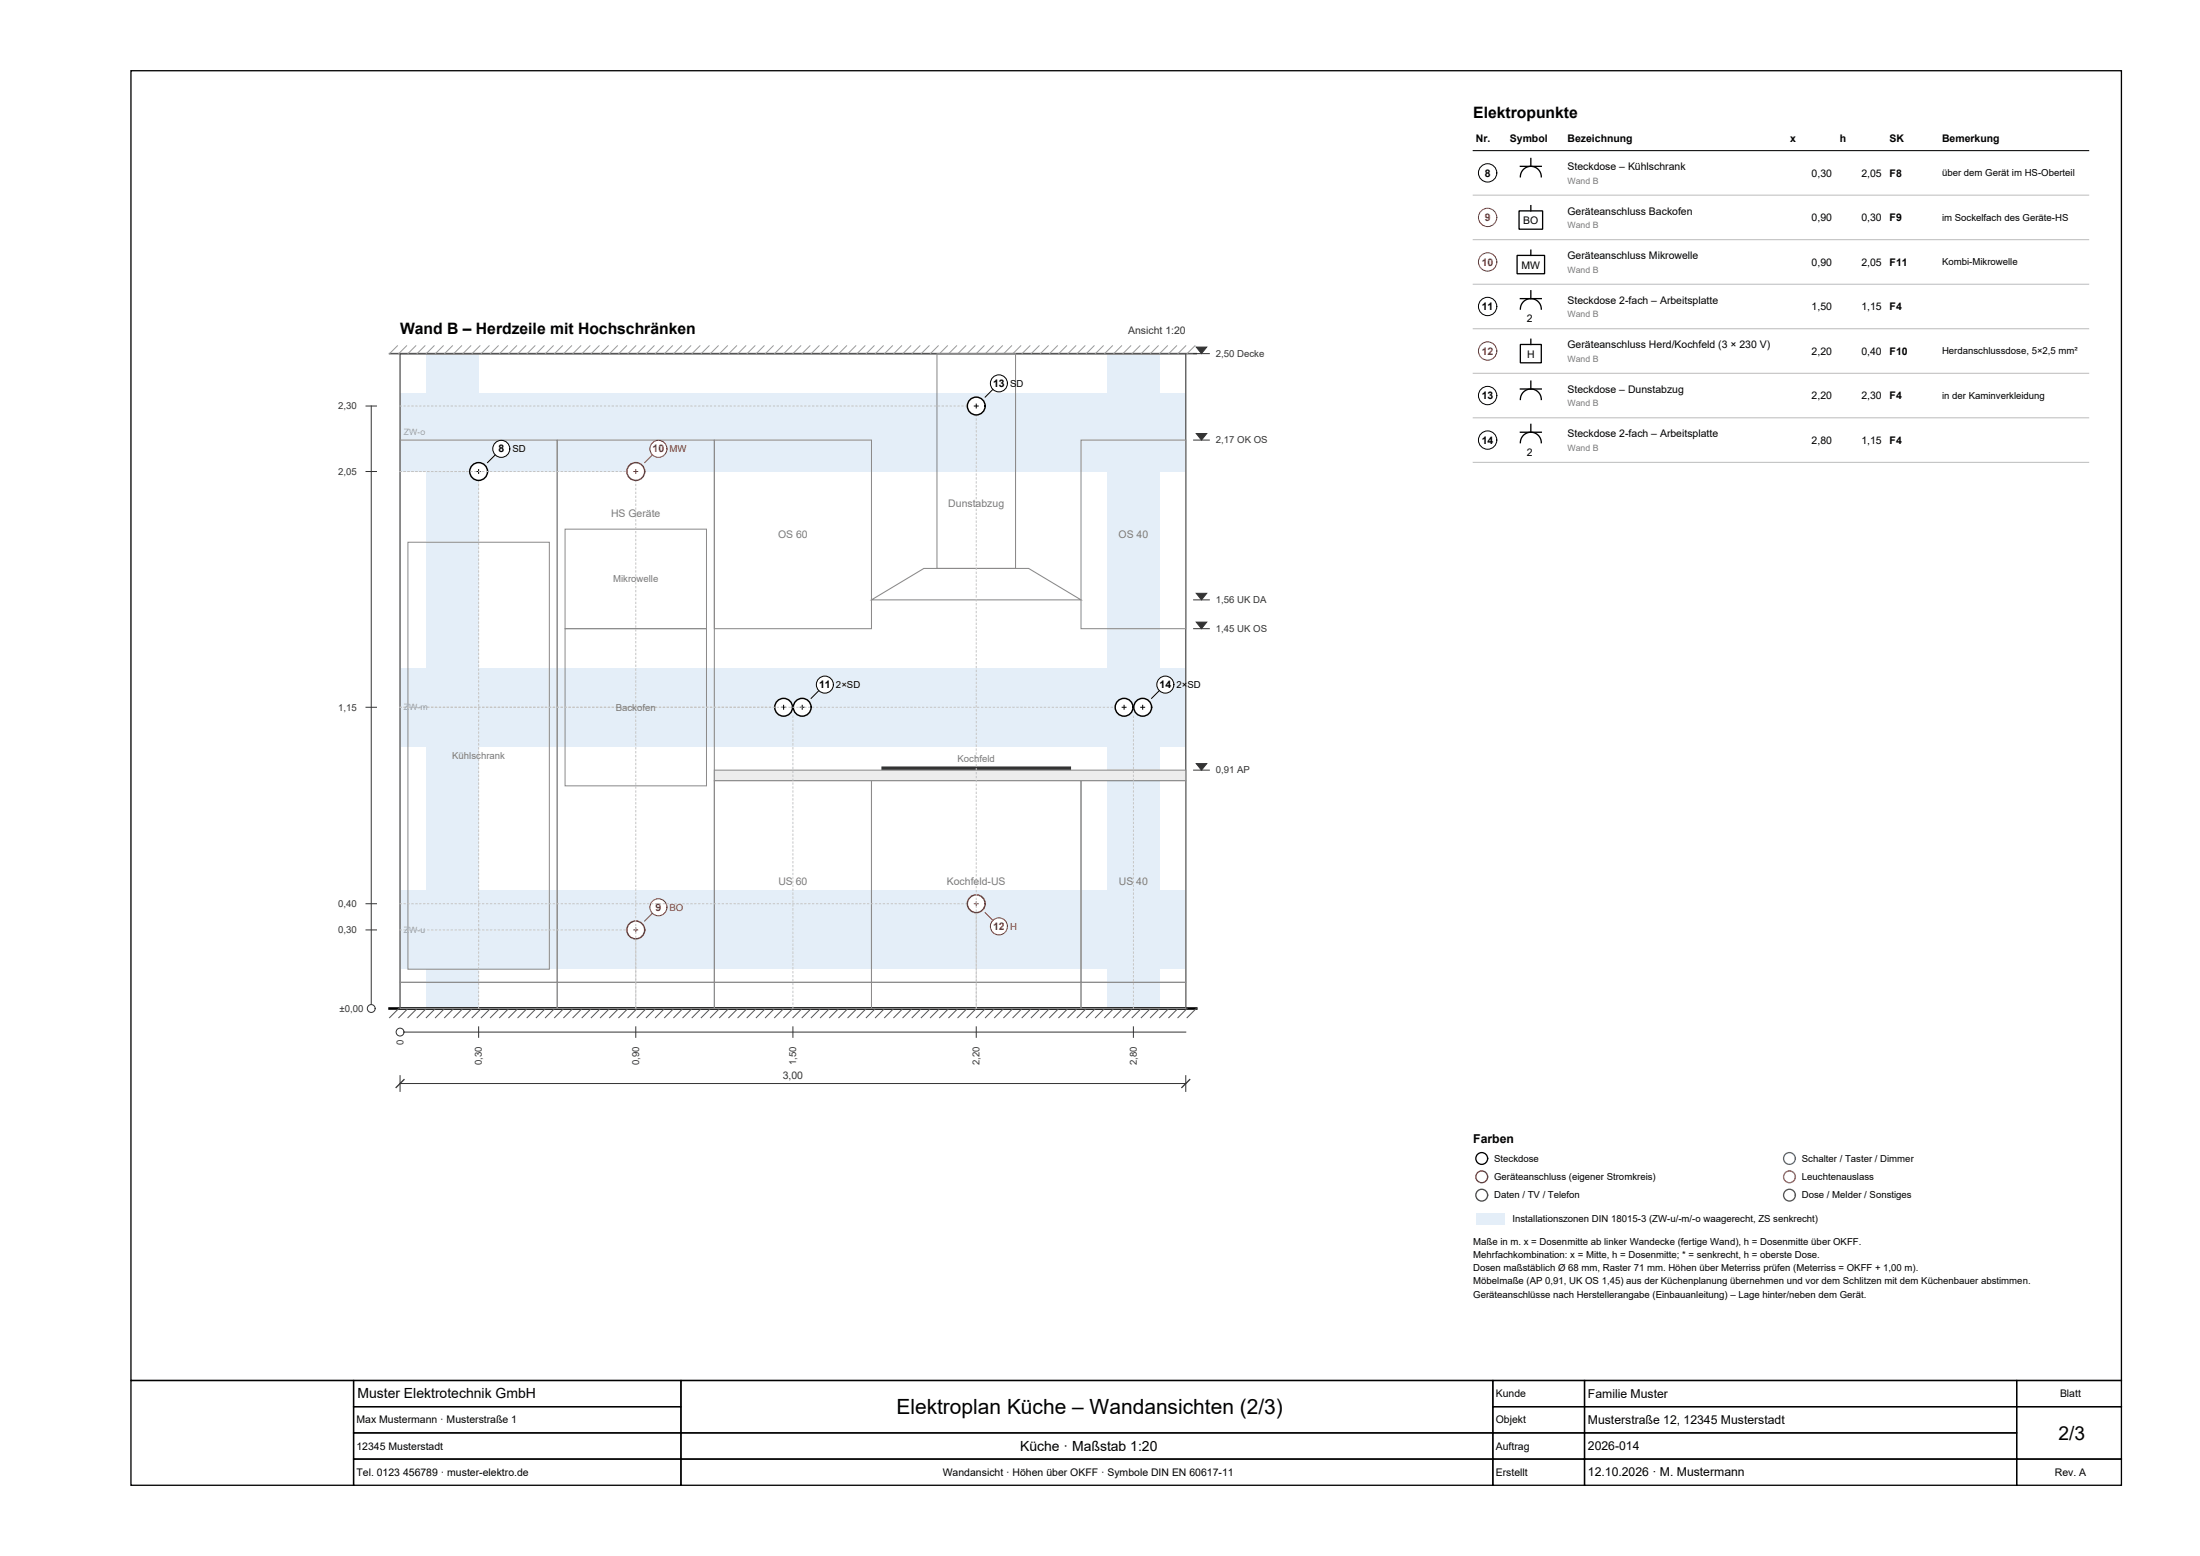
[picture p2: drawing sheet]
<svg xmlns="http://www.w3.org/2000/svg" width="420mm" height="297mm" viewBox="0 0 420 297" stroke-linecap="round" stroke-linejoin="round" font-family="sans-serif">
<g fill="#e4eef8">
<path d="M76.4 170h150v15h-150z" fill-rule="evenodd"/>
<path d="M76.4 75h150v15h-150z" fill-rule="evenodd"/>
<path d="M76.4 127.5h150v15h-150z" fill-rule="evenodd"/>
<path d="M81.4 67.5h10v125h-10z" fill-rule="evenodd"/>
<path d="M211.4 67.5h10v125h-10z" fill-rule="evenodd"/>
</g>
<path d="M76.4 67.5h150v125h-150z" fill="none" stroke="#555" stroke-width=".25"/>
<path d="M74.4 192.5h154" fill="none" stroke="#000" stroke-width=".5"/>
<g fill="none" stroke="#555" stroke-width=".19">
<path d="M76.1 192.5l-1.7 1.7M77.9 192.5l-1.8 1.7M79.6 192.5l-1.7 1.7M81.4 192.5l-1.8 1.7M83.1 192.5l-1.7 1.7M84.9 192.5l-1.8 1.7M86.6 192.5l-1.7 1.7M88.4 192.5l-1.8 1.7M90.1 192.5l-1.7 1.7M91.9 192.5l-1.8 1.7M93.6 192.5l-1.7 1.7M95.4 192.5l-1.8 1.7"/>
<path d="M97.1 192.5l-1.7 1.7M98.9 192.5l-1.8 1.7M100.6 192.5l-1.7 1.7M102.4 192.5l-1.8 1.7M104.1 192.5l-1.7 1.7M105.9 192.5l-1.8 1.7M107.6 192.5l-1.7 1.7M109.4 192.5l-1.8 1.7M111.1 192.5l-1.7 1.7M112.9 192.5l-1.8 1.7M114.6 192.5l-1.7 1.7M116.4 192.5l-1.8 1.7"/>
<path d="M118.1 192.5l-1.7 1.7M119.9 192.5l-1.8 1.7M121.6 192.5l-1.7 1.7M123.4 192.5l-1.8 1.7M125.1 192.5l-1.7 1.7M126.9 192.5l-1.8 1.7M128.6 192.5l-1.7 1.7M130.4 192.5l-1.8 1.7M132.1 192.5l-1.7 1.7M133.9 192.5l-1.8 1.7M135.6 192.5l-1.7 1.7M137.4 192.5l-1.8 1.7"/>
<path d="M139.1 192.5l-1.7 1.7M140.9 192.5l-1.8 1.7M142.6 192.5l-1.7 1.7M144.4 192.5l-1.8 1.7M146.1 192.5l-1.7 1.7M147.9 192.5l-1.8 1.7M149.6 192.5l-1.7 1.7M151.4 192.5l-1.8 1.7M153.1 192.5l-1.7 1.7M154.9 192.5l-1.8 1.7M156.6 192.5l-1.7 1.7M158.4 192.5l-1.8 1.7"/>
<path d="M160.1 192.5l-1.7 1.7M161.9 192.5l-1.8 1.7M163.6 192.5l-1.7 1.7M165.4 192.5l-1.8 1.7M167.1 192.5l-1.7 1.7M168.9 192.5l-1.8 1.7M170.6 192.5l-1.7 1.7M172.4 192.5l-1.8 1.7M174.1 192.5l-1.7 1.7M175.9 192.5l-1.8 1.7M177.6 192.5l-1.7 1.7M179.4 192.5l-1.8 1.7"/>
<path d="M181.1 192.5l-1.7 1.7M182.9 192.5l-1.8 1.7M184.6 192.5l-1.7 1.7M186.4 192.5l-1.8 1.7M188.1 192.5l-1.7 1.7M189.9 192.5l-1.8 1.7M191.6 192.5l-1.7 1.7M193.4 192.5l-1.8 1.7M195.1 192.5l-1.7 1.7M196.9 192.5l-1.8 1.7M198.6 192.5l-1.7 1.7M200.4 192.5l-1.8 1.7"/>
<path d="M202.1 192.5l-1.7 1.7M203.9 192.5l-1.8 1.7M205.6 192.5l-1.7 1.7M207.4 192.5l-1.8 1.7M209.1 192.5l-1.7 1.7M210.9 192.5l-1.8 1.7M212.6 192.5l-1.7 1.7M214.4 192.5l-1.8 1.7M216.1 192.5l-1.7 1.7M217.9 192.5l-1.8 1.7M219.6 192.5l-1.7 1.7M221.4 192.5l-1.8 1.7"/>
<path d="M223.1 192.5l-1.7 1.7M224.9 192.5l-1.8 1.7M226.6 192.5l-1.7 1.7M228.4 192.5l-1.8 1.7"/>
</g>
<path d="M74.4 67.5h154" fill="none" stroke="#555" stroke-width=".3"/>
<g fill="none" stroke="#9a9a9a" stroke-width=".19">
<path d="M75.9 66l-1.5 1.5M77.6 66l-1.5 1.5M79.4 66l-1.5 1.5M81.1 66l-1.5 1.5M82.9 66l-1.5 1.5M84.6 66l-1.5 1.5M86.4 66l-1.5 1.5M88.1 66l-1.5 1.5M89.9 66l-1.5 1.5M91.6 66l-1.5 1.5M93.4 66l-1.5 1.5M95.1 66l-1.5 1.5"/>
<path d="M96.9 66l-1.5 1.5M98.6 66l-1.5 1.5M100.4 66l-1.5 1.5M102.1 66l-1.5 1.5M103.9 66l-1.5 1.5M105.6 66l-1.5 1.5M107.4 66l-1.5 1.5M109.1 66l-1.5 1.5M110.9 66l-1.5 1.5M112.6 66l-1.5 1.5M114.4 66l-1.5 1.5M116.1 66l-1.5 1.5"/>
<path d="M117.9 66l-1.5 1.5M119.6 66l-1.5 1.5M121.4 66l-1.5 1.5M123.1 66l-1.5 1.5M124.9 66l-1.5 1.5M126.6 66l-1.5 1.5M128.4 66l-1.5 1.5M130.1 66l-1.5 1.5M131.9 66l-1.5 1.5M133.6 66l-1.5 1.5M135.4 66l-1.5 1.5M137.1 66l-1.5 1.5"/>
<path d="M138.9 66l-1.5 1.5M140.6 66l-1.5 1.5M142.4 66l-1.5 1.5M144.1 66l-1.5 1.5M145.9 66l-1.5 1.5M147.6 66l-1.5 1.5M149.4 66l-1.5 1.5M151.1 66l-1.5 1.5M152.9 66l-1.5 1.5M154.6 66l-1.5 1.5M156.4 66l-1.5 1.5M158.1 66l-1.5 1.5"/>
<path d="M159.9 66l-1.5 1.5M161.6 66l-1.5 1.5M163.4 66l-1.5 1.5M165.1 66l-1.5 1.5M166.9 66l-1.5 1.5M168.6 66l-1.5 1.5M170.4 66l-1.5 1.5M172.1 66l-1.5 1.5M173.9 66l-1.5 1.5M175.6 66l-1.5 1.5M177.4 66l-1.5 1.5M179.1 66l-1.5 1.5"/>
<path d="M180.9 66l-1.5 1.5M182.6 66l-1.5 1.5M184.4 66l-1.5 1.5M186.1 66l-1.5 1.5M187.9 66l-1.5 1.5M189.6 66l-1.5 1.5M191.4 66l-1.5 1.5M193.1 66l-1.5 1.5M194.9 66l-1.5 1.5M196.6 66l-1.5 1.5M198.4 66l-1.5 1.5M200.1 66l-1.5 1.5"/>
<path d="M201.9 66l-1.5 1.5M203.6 66l-1.5 1.5M205.4 66l-1.5 1.5M207.1 66l-1.5 1.5M208.9 66l-1.5 1.5M210.6 66l-1.5 1.5M212.4 66l-1.5 1.5M214.1 66l-1.5 1.5M215.9 66l-1.5 1.5M217.6 66l-1.5 1.5M219.4 66l-1.5 1.5M221.1 66l-1.5 1.5"/>
<path d="M222.9 66l-1.5 1.5M224.6 66l-1.5 1.5M226.4 66l-1.5 1.5M228.1 66l-1.5 1.5"/>
</g>
<path d="M77.9 103.5h27v81.5h-27zM107.9 120h27v30h-27zM107.9 101h27v19h-27zM76.4 187.5h30v5h-30zM106.4 187.5h30v5h-30zM136.4 187.5h30v5h-30zM166.4 187.5h40v5h-40zM206.4 187.5h20v5h-20z" fill="none" stroke="#8a8a8a" stroke-width=".19"/>
<path d="M76.4 84h30v103.5h-30zM106.4 84h30v103.5h-30zM136.4 84h30v36h-30zM206.4 84h20v36h-20zM136.4 149h30v38.5h-30zM166.4 149h40v38.5h-40zM206.4 149h20v38.5h-20z" fill="none" stroke="#8a8a8a" stroke-width=".2"/>
<path d="M168.4 146.4h36v.6h-36z" fill-rule="evenodd" fill="#333" stroke="#333" stroke-width=".2"/>
<path d="M136.4 147h90v2h-90z" fill-rule="evenodd" fill="#ededed" stroke="#8a8a8a" stroke-width=".2"/>
<path d="M178.9 67.5h15v41h-15zM166.4 114.5l10-6h20l10 6z" fill="none" stroke="#8a8a8a" stroke-width=".2"/>
<path d="M76.4 90h13.3M91.4 91.7v100.8" fill="none" stroke="#c4c4c4" stroke-width=".19" stroke-dasharray=".2 .5"/>
<circle cx="91.4" cy="90" r="1.7" fill="#fff" stroke="#000" stroke-width=".27"/>
<path d="M91 90h.7M91.4 89.6v.8M94.6 86.8l-1.5 1.5" fill="none" stroke="#000" stroke-width=".19"/>
<circle cx="95.7" cy="85.7" r="1.63" fill="#fff" stroke="#000" stroke-width=".19"/>
<path d="M76.4 177.5h43.3M121.4 179.2v13.3" fill="none" stroke="#c4c4c4" stroke-width=".19" stroke-dasharray=".2 .5"/>
<circle cx="121.4" cy="177.5" r="1.7" fill="#fff" stroke="#b22222" stroke-width=".27"/>
<path d="M121 177.5h.7M121.4 177.1v.8M124.6 174.3l-1.5 1.5" fill="none" stroke="#b22222" stroke-width=".19"/>
<circle cx="125.7" cy="173.2" r="1.63" fill="#fff" stroke="#b22222" stroke-width=".19"/>
<path d="M76.4 90h43.3M121.4 91.7v100.8" fill="none" stroke="#c4c4c4" stroke-width=".19" stroke-dasharray=".2 .5"/>
<circle cx="121.4" cy="90" r="1.7" fill="#fff" stroke="#b22222" stroke-width=".27"/>
<path d="M121 90h.7M121.4 89.6v.8M124.6 86.8l-1.5 1.5" fill="none" stroke="#b22222" stroke-width=".19"/>
<circle cx="125.7" cy="85.7" r="1.63" fill="#fff" stroke="#b22222" stroke-width=".19"/>
<path d="M76.4 135h71.5M151.4 136.7v55.8" fill="none" stroke="#c4c4c4" stroke-width=".19" stroke-dasharray=".2 .5"/>
<circle cx="149.6" cy="135" r="1.7" fill="#fff" stroke="#000" stroke-width=".27"/>
<path d="M149.2 135h.8M149.6 134.6v.8" fill="none" stroke="#000" stroke-width=".19"/>
<circle cx="153.1" cy="135" r="1.7" fill="#fff" stroke="#000" stroke-width=".27"/>
<path d="M152.8 135h.7M153.1 134.6v.8M156.3 131.8l-1.5 1.5" fill="none" stroke="#000" stroke-width=".19"/>
<circle cx="157.5" cy="130.7" r="1.63" fill="#fff" stroke="#000" stroke-width=".19"/>
<path d="M76.4 172.5h108.3M186.4 174.2v18.3" fill="none" stroke="#c4c4c4" stroke-width=".19" stroke-dasharray=".2 .5"/>
<circle cx="186.4" cy="172.5" r="1.7" fill="#fff" stroke="#b22222" stroke-width=".27"/>
<path d="M186 172.5h.7M186.4 172.1v.8M188.1 174.2l1.5 1.5" fill="none" stroke="#b22222" stroke-width=".19"/>
<circle cx="190.7" cy="176.8" r="1.63" fill="#fff" stroke="#b22222" stroke-width=".19"/>
<path d="M76.4 77.5h108.3M186.4 79.2v113.3" fill="none" stroke="#c4c4c4" stroke-width=".19" stroke-dasharray=".2 .5"/>
<circle cx="186.4" cy="77.5" r="1.7" fill="#fff" stroke="#000" stroke-width=".27"/>
<path d="M186 77.5h.7M186.4 77.1v.8M189.6 74.3l-1.5 1.5" fill="none" stroke="#000" stroke-width=".19"/>
<circle cx="190.7" cy="73.2" r="1.63" fill="#fff" stroke="#000" stroke-width=".19"/>
<path d="M76.4 135h136.5M216.4 136.7v55.8" fill="none" stroke="#c4c4c4" stroke-width=".19" stroke-dasharray=".2 .5"/>
<circle cx="214.6" cy="135" r="1.7" fill="#fff" stroke="#000" stroke-width=".27"/>
<path d="M214.2 135h.8M214.6 134.6v.8" fill="none" stroke="#000" stroke-width=".19"/>
<circle cx="218.1" cy="135" r="1.7" fill="#fff" stroke="#000" stroke-width=".27"/>
<path d="M217.8 135h.7M218.1 134.6v.8M221.3 131.8l-1.5 1.5" fill="none" stroke="#000" stroke-width=".19"/>
<circle cx="222.5" cy="130.7" r="1.63" fill="#fff" stroke="#000" stroke-width=".19"/>
<path d="M70.9 77.5v115" fill="none" stroke="#333" stroke-width=".19"/>
<circle cx="70.9" cy="192.5" r=".75" fill="#fff" stroke="#333" stroke-width=".19"/>
<path d="M69.9 77.5h2M69.9 90h2M69.9 135h2M69.9 177.5h2M69.9 172.5h2M76.4 197h150" fill="none" stroke="#333" stroke-width=".19"/>
<circle cx="76.4" cy="197" r=".75" fill="#fff" stroke="#333" stroke-width=".19"/>
<g fill="none" stroke="#333" stroke-width=".19">
<path d="M227.9 67.5h3M227.9 84h3M227.9 114.5h3M227.9 120h3M227.9 147h3M91.4 196v2M121.4 196v2M151.4 196v2M186.4 196v2M216.4 196v2M76.4 206.8h150M76.4 205.3v3"/>
<path d="M226.4 205.3v3"/>
</g>
<path d="M77.1 206.1l-1.5 1.5M227.1 206.1l-1.5 1.5" fill="none" stroke="#333" stroke-width=".25"/>
<g fill="#333" stroke="#333" stroke-width=".19">
<path d="M228.4 66.2h2l-1 1.3z"/>
<path d="M228.4 82.7h2l-1 1.3z"/>
<path d="M228.4 113.2h2l-1 1.3z"/>
<path d="M228.4 118.7h2l-1 1.3z"/>
<path d="M228.4 145.7h2l-1 1.3z"/>
</g>
<path d="M281.2 28.8h117.5" fill="none" stroke="#000" stroke-width=".2"/>
<g fill="none" stroke="#000" stroke-width=".19">
<circle cx="284" cy="33" r="1.75"/>
<circle cx="284" cy="58.5" r="1.75"/>
<circle cx="284" cy="75.5" r="1.75"/>
<circle cx="284" cy="84" r="1.75"/>
</g>
<path d="M281.2 37.3h117.5M281.2 45.8h117.5M281.2 54.3h117.5M281.2 62.7h117.5M281.2 71.2h117.5M281.2 79.7h117.5M281.2 88.2h117.5" fill="none" stroke="#bbb" stroke-width=".19"/>
<g fill="none" stroke="#b22222" stroke-width=".19">
<circle cx="284" cy="50" r="1.75"/>
<circle cx="284" cy="41.5" r="1.75"/>
<circle cx="284" cy="67" r="1.75"/>
</g>
<circle cx="282.9" cy="221.1" r="1.13" fill="#fff" stroke="#000" stroke-width=".25"/>
<circle cx="341.6" cy="221.1" r="1.13" fill="#fff" stroke="#1f5fbf" stroke-width=".25"/>
<circle cx="282.9" cy="224.6" r="1.13" fill="#fff" stroke="#b22222" stroke-width=".25"/>
<circle cx="341.6" cy="224.6" r="1.13" fill="#fff" stroke="#c87800" stroke-width=".25"/>
<circle cx="282.9" cy="228.1" r="1.13" fill="#fff" stroke="#2e7d32" stroke-width=".25"/>
<circle cx="341.6" cy="228.1" r="1.13" fill="#fff" stroke="#555" stroke-width=".25"/>
<path d="M281.7 231.5h5.5v2.2h-5.5z" fill-rule="evenodd" fill="#e4eef8"/>
<g fill="none" stroke="#000" stroke-width=".25">
<path d="M25 13.5h380v250h-380zM290.2 33.8a2 2 0 0 1 2-2 2 2 0 0 1 2 2M290.2 31.8h4M292.2 30.3v1.5M292.2 39.3v1M289.6 48.8h5.3v3.5h-5.3zM290 40.3h4.5v3.5h-4.5zM290.2 59a2 2 0 0 1 2-2 2 2 0 0 1 2 2M290.2 57h4M292.2 47.8v1M292.2 55.5v1.5M290.2 65.8h4v3.5h-4z"/>
<path d="M290.2 76.2a2 2 0 0 1 2-2 2 2 0 0 1 2 2M290.2 74.2h4M292.2 64.8v1M292.2 72.7v1.5M290.2 84.5a2 2 0 0 1 2-2 2 2 0 0 1 2 2M290.2 82.5h4M292.2 81v1.5M25 263.5h42.5v20h-42.5zM67.5 263.5h62.5v5h-62.5zM67.5 268.5h62.5v5h-62.5zM67.5 273.5h62.5v5h-62.5zM67.5 278.5h62.5v5h-62.5z"/>
<path d="M130 263.5h155v10h-155zM130 273.5h155v5h-155zM130 278.5h155v5h-155zM285 263.5h17.5v5h-17.5zM285 268.5h17.5v5h-17.5zM285 273.5h17.5v5h-17.5zM285 278.5h17.5v5h-17.5zM302.5 263.5h82.5v5h-82.5zM302.5 268.5h82.5v5h-82.5zM302.5 273.5h82.5v5h-82.5zM302.5 278.5h82.5v5h-82.5zM385 263.5h20v5h-20z"/>
<path d="M385 268.5h20v10h-20zM385 278.5h20v5h-20z"/>
</g>
<text font-size="4" x="171.1" y="269.9">Elektroplan Küche – Wandansichten (2/3)</text>
<text font-size="3.7" x="393" y="274.8">2/3</text>
<g font-size="3">
<text x="281.2" y="22.5">Elektropunkte</text>
<text x="76.4" y="63.7">Wand B – Herdzeile mit Hochschränken</text>
</g>
<g font-size="2.7">
<text x="68.2" y="266.9">Muster Elektrotechnik GmbH</text>
<text x="194.8" y="276.9">Küche · Maßstab 1:20</text>
</g>
<g font-size="2.3">
<text x="281.2" y="218.1">Farben</text>
<text x="303.1" y="266.8">Familie Muster</text>
<text x="303.1" y="271.8">Musterstraße 12, 12345 Musterstadt</text>
<text x="303.1" y="276.8">2026-014</text>
<text x="303.1" y="281.8">12.10.2026 · M. Mustermann</text>
</g>
<g font-size="2">
<text x="281.7" y="27.1">Nr.</text>
<text x="288.2" y="27.1">Symbol</text>
<text x="299.2" y="27.1">Bezeichnung</text>
<text x="341.7" y="27.1">x</text>
<text x="351.2" y="27.1">h</text>
<text x="360.7" y="27.1">SK</text>
<text x="370.7" y="27.1">Bemerkung</text>
<text x="283.4" y="33.7">8</text>
<text x="299.2" y="32.4">Steckdose – Kühlschrank</text>
<text x="345.9" y="33.7">0,30</text>
<text x="355.4" y="33.7">2,05</text>
<text x="360.7" y="33.7">F8</text>
<text x="299.2" y="40.9">Geräteanschluss Backofen</text>
<text x="290.8" y="42.8">BO</text>
<text x="345.9" y="42.2">0,90</text>
<text x="355.4" y="42.2">0,30</text>
<text x="360.7" y="42.2">F9</text>
<text x="290.5" y="51.3">MW</text>
<text x="299.2" y="49.4">Geräteanschluss Mikrowelle</text>
<text x="345.9" y="50.7">0,90</text>
<text x="355.4" y="50.7">2,05</text>
<text x="360.7" y="50.7">F11</text>
<text x="282.9" y="59.2">11</text>
<text x="299.2" y="57.9">Steckdose 2-fach – Arbeitsplatte</text>
<text x="345.9" y="59.2">1,50</text>
<text x="355.4" y="59.2">1,15</text>
<text x="360.7" y="59.2">F4</text>
<text x="291.5" y="61.5">2</text>
<text x="291.5" y="68.3">H</text>
<text x="299.2" y="66.4">Geräteanschluss Herd/Kochfeld (3 × 230 V)</text>
<text x="345.9" y="67.7">2,20</text>
<text x="355.4" y="67.7">0,40</text>
<text x="360.7" y="67.7">F10</text>
<text x="189.6" y="73.9">13 SD</text>
<text x="282.9" y="76.2">13</text>
<text x="299.2" y="74.9">Steckdose – Dunstabzug</text>
<text x="345.9" y="76.2">2,20</text>
<text x="355.4" y="76.2">2,30</text>
<text x="360.7" y="76.2">F4</text>
<text x="299.2" y="83.4">Steckdose 2-fach – Arbeitsplatte</text>
<text x="95.1" y="86.4">8</text>
<text x="282.9" y="84.7">14</text>
<text x="291.5" y="87">2</text>
<text x="345.9" y="84.7">2,80</text>
<text x="355.4" y="84.7">1,15</text>
<text x="360.7" y="84.7">F4</text>
<text x="156.4" y="131.4">11</text>
<text x="221.4" y="131.4">14</text>
<text x="285.6" y="266.7">Kunde</text>
<text x="393.3" y="266.7">Blatt</text>
<text x="68.1" y="271.7">Max Mustermann · Musterstraße 1</text>
<text x="285.6" y="271.7">Objekt</text>
<text x="68.1" y="276.7">12345 Musterstadt</text>
<text x="68.1" y="281.7">Tel. 0123 456789 · muster-elektro.de</text>
<text x="180" y="281.7">Wandansicht · Höhen über OKFF · Symbole DIN EN 60617-11</text>
<text x="285.6" y="276.7">Auftrag</text>
<text x="285.6" y="281.7">Erstellt</text>
<text x="392.3" y="281.7">Rev. A</text>
</g>
<g font-size="2" fill="#b22222">
<text x="283.4" y="42.2">9</text>
<text x="282.9" y="50.7">10</text>
<text x="282.9" y="67.7">12</text>
<text x="124.6" y="86.4">10 MW</text>
<text x="125.1" y="173.9">9</text>
<text x="189.6" y="177.5">12 H</text>
</g>
<g font-size="2" fill="#333">
<text x="215.4" y="63.8">Ansicht 1:20</text>
<text x="149.4" y="205.9">3,00</text>
</g>
<g font-size="2" fill="#7a7a7a">
<text x="116.7" y="98.7">HS Geräte</text>
<text x="181" y="96.7">Dunstabzug</text>
<text x="148.5" y="102.7">OS 60</text>
<text x="213.5" y="102.7">OS 40</text>
<text x="148.6" y="168.9">US 60</text>
<text x="180.8" y="168.9">Kochfeld-US</text>
<text x="213.6" y="168.9">US 40</text>
</g>
<g font-size="1.8">
<text x="370.7" y="33.6">über dem Gerät im HS-Oberteil</text>
<text x="370.7" y="42.1">im Sockelfach des Geräte-HS</text>
<text x="370.7" y="50.6">Kombi-Mikrowelle</text>
<text x="370.7" y="67.6">Herdanschlussdose, 5×2,5 mm²</text>
<text x="370.7" y="76.1">in der Kaminverkleidung</text>
<text x="97.8" y="86.3">SD</text>
<text x="159.6" y="131.3">2×SD</text>
<text x="224.6" y="131.3">2×SD</text>
<text x="285.2" y="221.8">Steckdose</text>
<text x="344" y="221.8">Schalter / Taster / Dimmer</text>
<text x="285.2" y="225.3">Geräteanschluss (eigener Stromkreis)</text>
<text x="344" y="225.3">Leuchtenauslass</text>
<text x="285.2" y="228.8">Daten / TV / Telefon</text>
<text x="288.7" y="233.3">Installationszonen DIN 18015-3 (ZW-u/-m/-o waagerecht, ZS senkrecht)</text>
<text x="344" y="228.8">Dose / Melder / Sonstiges</text>
<text x="281.2" y="237.7">Maße in m. x = Dosenmitte ab linker Wandecke (fertige Wand), h = Dosenmitte über OKFF.</text>
<text x="281.2" y="240.2">Mehrfachkombination: x = Mitte, h = Dosenmitte; * = senkrecht, h = oberste Dose.</text>
<text x="281.2" y="242.7">Dosen maßstäblich Ø 68 mm, Raster 71 mm. Höhen über Meterriss prüfen (Meterriss = OKFF + 1,00 m).</text>
<text x="281.2" y="245.2">Möbelmaße (AP 0,91, UK OS 1,45) aus der Küchenplanung übernehmen und vor dem Schlitzen mit dem Küchenbauer abstimmen.</text>
<text x="281.2" y="247.7">Geräteanschlüsse nach Herstellerangabe (Einbauanleitung) – Lage hinter/neben dem Gerät.</text>
</g>
<g font-size="1.8" fill="#333">
<text x="232.1" y="68.1">2,50 Decke</text>
<text x="64.6" y="78.1">2,30</text>
<text x="232.1" y="84.6">2,17 OK OS</text>
<text x="64.6" y="90.6">2,05</text>
<text x="232.1" y="115.1">1,56 UK DA</text>
<text x="232.1" y="120.6">1,45 UK OS</text>
<text x="64.6" y="135.6">1,15</text>
<text x="232.1" y="147.6">0,91 AP</text>
<text x="64.6" y="173.1">0,40</text>
<text x="64.6" y="178.1">0,30</text>
<text x="64.8" y="193.1">±0,00</text>
<text x="77" y="199.5" transform="rotate(-90 77 199.5)">0</text>
<text x="92" y="203.3" transform="rotate(-90 92 203.3)">0,30</text>
<text x="122" y="203.3" transform="rotate(-90 122 203.3)">0,90</text>
<text x="152" y="203.3" transform="rotate(-90 152 203.3)">1,50</text>
<text x="187" y="203.3" transform="rotate(-90 187 203.3)">2,20</text>
<text x="217" y="203.3" transform="rotate(-90 217 203.3)">2,80</text>
</g>
<g font-size="1.8" fill="#7a7a7a">
<text x="117" y="111.1">Mikrowelle</text>
<text x="117.6" y="135.6">Backofen</text>
<text x="86.3" y="144.9">Kühlschrank</text>
<text x="182.8" y="145.5">Kochfeld</text>
</g>
<text font-size="1.8" fill="#b22222" x="127.8" y="173.8">BO</text>
<g font-size="1.7" fill="#7a7a7a">
<text x="299.2" y="35.1">Wand B</text>
<text x="299.2" y="43.6">Wand B</text>
<text x="299.2" y="52.1">Wand B</text>
<text x="299.2" y="60.6">Wand B</text>
<text x="299.2" y="69.1">Wand B</text>
<text x="299.2" y="77.6">Wand B</text>
<text x="299.2" y="86.1">Wand B</text>
</g>
<g font-size="1.7" fill="#7ea2c8">
<text x="77.1" y="83.1">ZW-o</text>
<text x="77.1" y="135.6">ZW-m</text>
<text x="77.1" y="178.1">ZW-u</text>
</g>
</svg>
